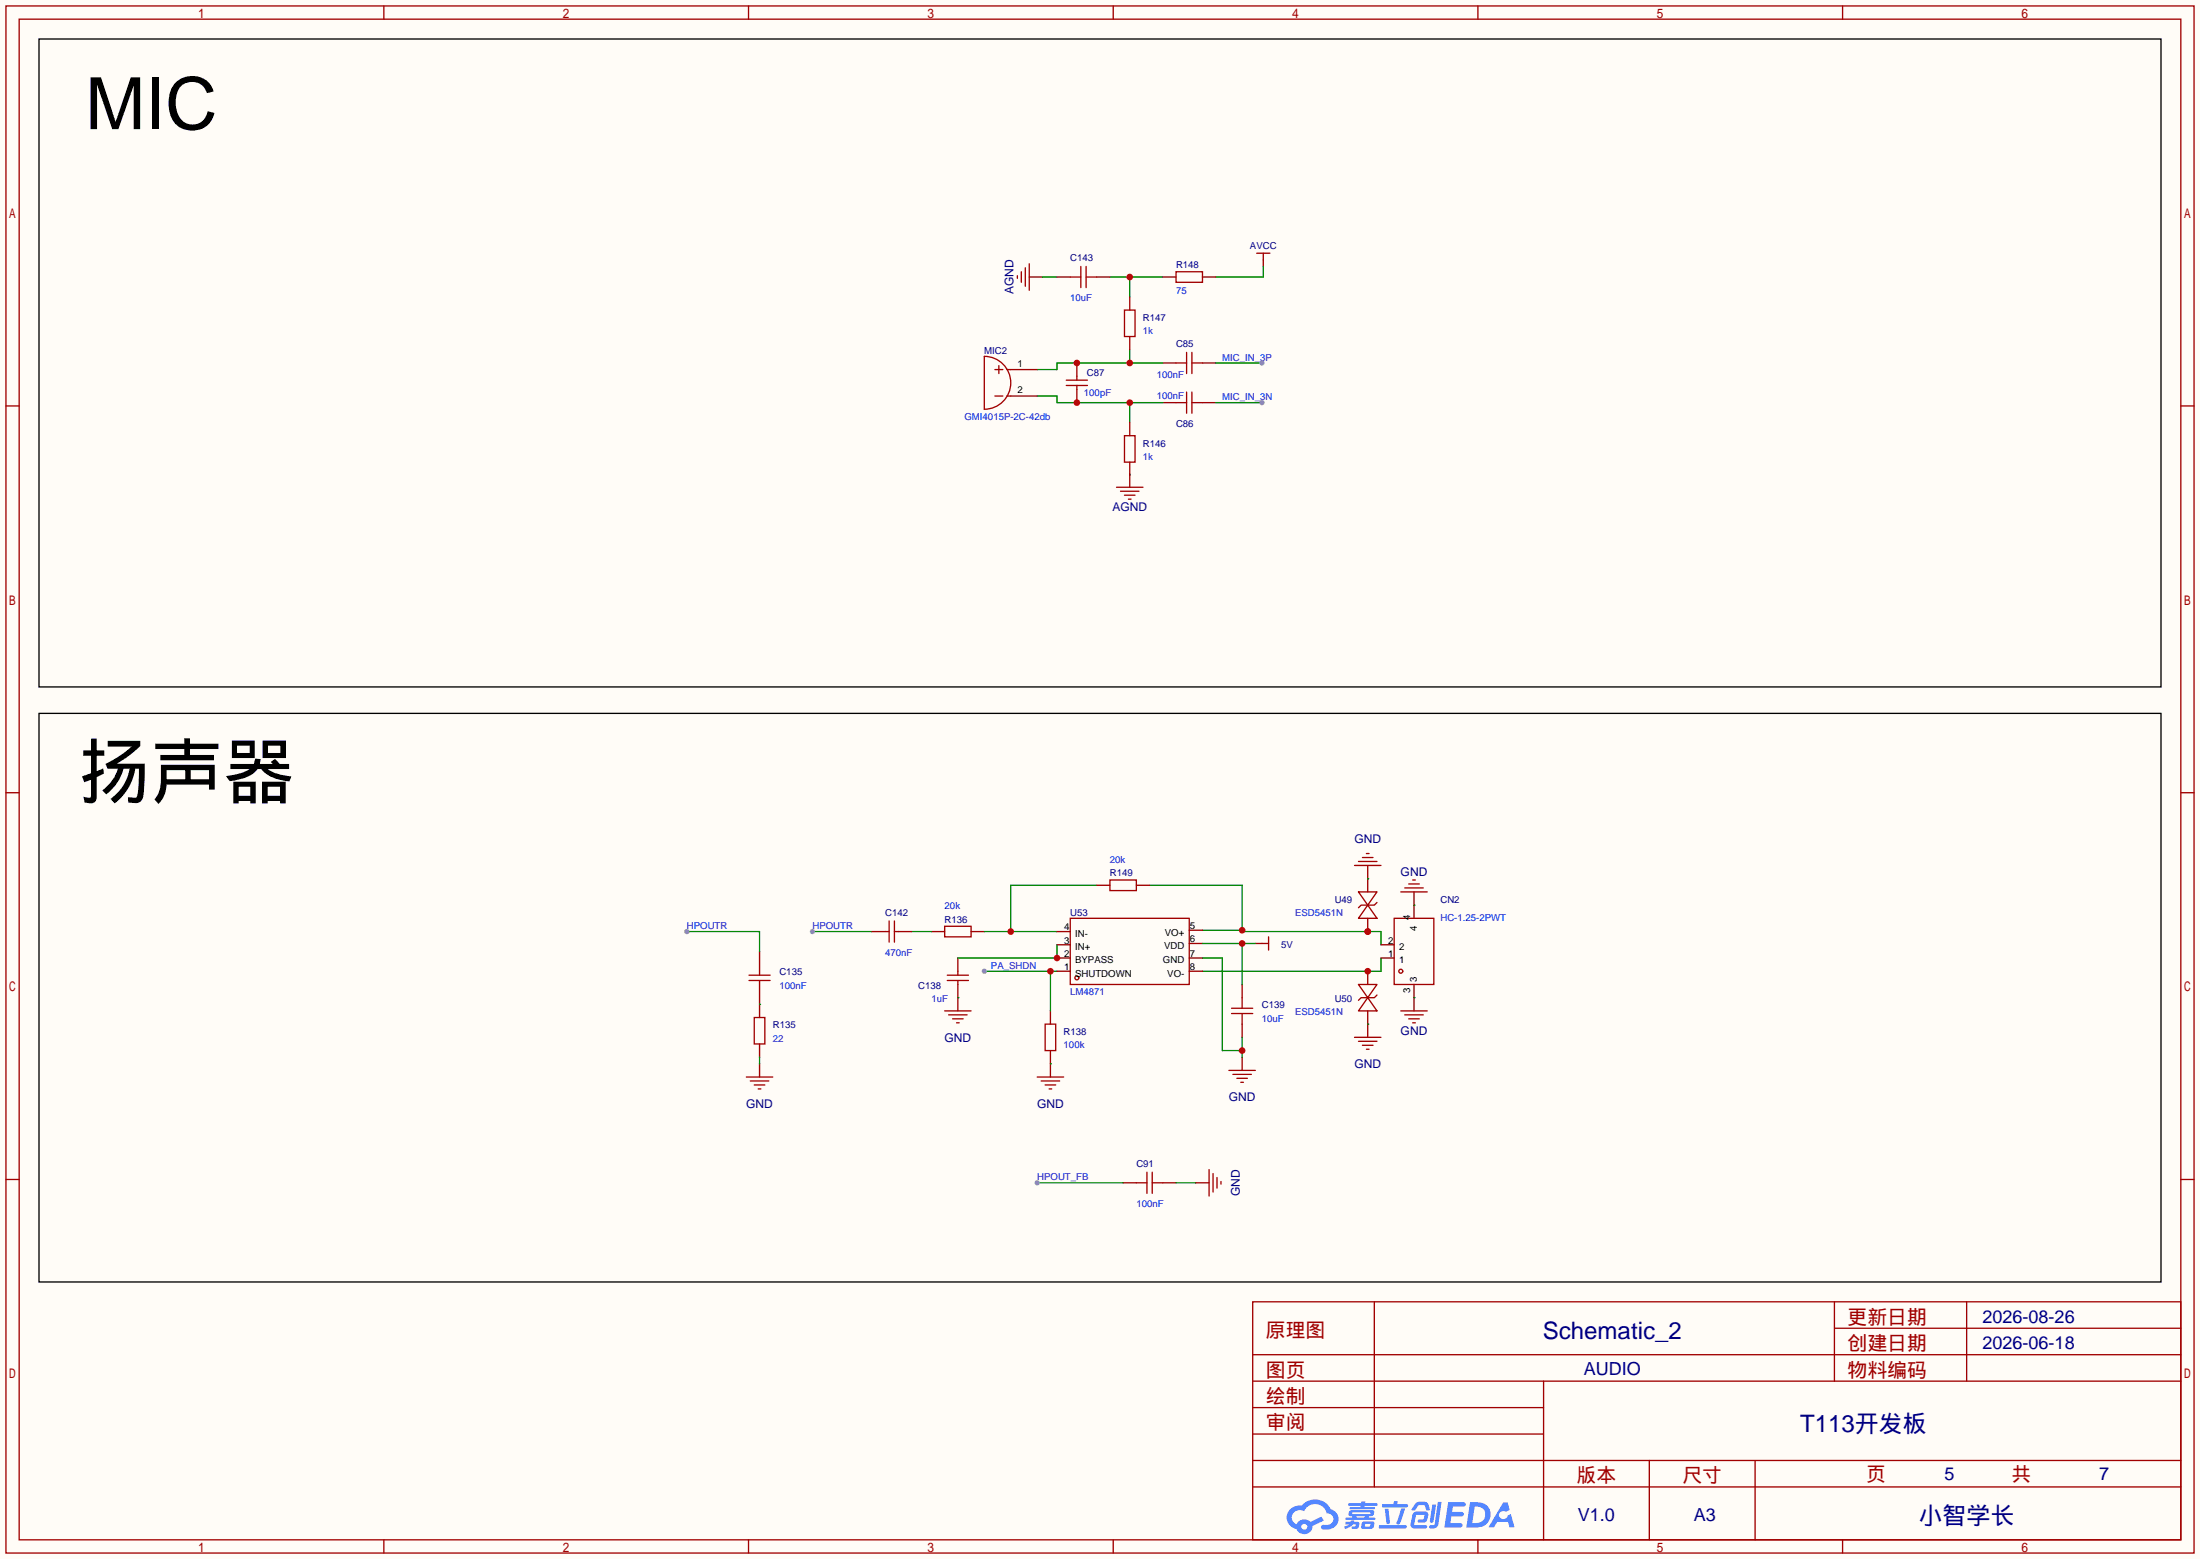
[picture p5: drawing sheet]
<svg xmlns="http://www.w3.org/2000/svg" width="423mm" height="299mm" viewBox="0 0 423 299" stroke-linecap="round" stroke-linejoin="round" font-family="sans-serif">
<path d="M0 0h422.7v299.5h-422.7z" fill="#fffcf7"/>
<g fill="none" stroke="#a10000" stroke-width=".25">
<path d="M1.1 1.1h420.4v297.2h-420.4zM3.7 3.7h415.3v292.1h-415.3zM73.7 1.1v2.6M143.8 1.1v2.6M213.9 1.1v2.6M283.9 1.1v2.6M354 1.1v2.6M1.1 78h2.6M419 78h2.5M1.1 152.3h2.6M419 152.3h2.5M1.1 226.6h2.6"/>
<path d="M419 226.6h2.5M240.7 250.1h178.3v45.7h-178.3zM264 250.1v35.5M352.4 250.1v15.2M352.4 255.1h66.6M377.8 250.1v15.2M240.7 270.4h55.8M240.7 265.3h178.3M240.7 275.5h55.8M240.7 260.2h178.3M296.5 265.3v30.5M73.7 295.8v2.5"/>
<path d="M143.8 295.8v2.5M213.9 295.8v2.5M240.7 285.6h178.3M240.7 280.5h178.3M283.9 295.8v2.5M316.9 280.5v15.3M337.2 280.5v15.3M354 295.8v2.5"/>
</g>
<g fill="#5487ff">
<path d="M278.2 288.5h2.2a.97 .97 0 0 1 1.2 .5 .53 .53 0 0 1-.7 .4h-1.8l-.1 1h1.8a.43 .43 0 0 1 .4 .5 .43 .43 0 0 1-.4 .4h-2l-.2 1.3h1.7a.45 .45 0 0 1 .6 .2 .45 .45 0 0 1-.1 .6h-3.3z"/>
<path d="M288.8 288.6h.8l.4 1.4-.7 .4a.82 .82 0 0 0-1.1 .1 .82 .82 0 0 0 0 1.2 .82 .82 0 0 0 1.2-.1l.3-.5 .6-.3 .7 2.6h-1l-.3-1h-2.1l-.6 1h-1z"/>
<path d="M275.2 289h.7l-.5 3.2a.36 .36 0 0 1-.4 .3 .36 .36 0 0 1-.3-.3z"/>
<path d="M276.2 288.5h.7l-.6 4.3a1.13 1.13 0 0 1-1.7 .6l.1-.4 .8-.1 .1-.1z"/>
<path d="M271.9 288.8l.6-.3h1.1a.77 .77 0 0 1 .8 .5l.3 1-.1 .1h-.6l-.3-.9-.2-.1h-1l-.7 1h-.6v-.2z"/>
<path d="M271.5 290.7l.5-.4h1.7a.66 .66 0 0 1 .6 1l-.1 .4a.81 .81 0 0 1-.9 .8h-.6a.32 .32 0 0 1-.3-.4 .32 .32 0 0 1 .3-.2l.8-.1 .2-.8h-1.7l-.3 1.9 2.2 .1a.32 .32 0 0 1 .3 .3 .32 .32 0 0 1-.4 .3h-2.2l-.5-.3-.1-.5z"/>
<path d="M264.9 293h5.1a.33 .33 0 0 1 .3 .3 .33 .33 0 0 1-.4 .3h-4.9l-.1-.1z"/>
<path d="M269.2 289.8h.7l-.6 2a1.04 1.04 0 0 1-.7 1l-.3-.3z"/>
<path d="M266 289.8h.7l.3 2.6a.34 .34 0 0 1-.3 .4 .34 .34 0 0 1-.3-.3z"/>
<path d="M265.5 288.9h2.2l.2-.5h.6l-.1 .5h1.8a.32 .32 0 0 1 .3 .4 .32 .32 0 0 1-.3 .3h-4.5l-.2-.2z"/>
<path d="M258.5 292.3h1l.1-.2h.6l-.1 .2 .9 .1a.82 .82 0 0 1-.6 1.3h-.7v-.5l.7-.1v-.3h-.5l-.4 .4-1.1 .5-.2-.4 1-.5h-.7z"/>
<path d="M259.1 288.8h2.4l.1-.4h.7l-.1 .4h2.2l.3 .2-.3 .2h-2.2l-.1 .3h1.8l.3 .2-.3 .2h-4.5l-.1-.2v-.2h2.1v-.3h-2.2l-.2-.1z"/>
<path d="M282.4 288.5l-.7 4.9h1.7a2.47 2.47 0 0 0 2.8-1.7 2.47 2.47 0 0 0-1.4-3zM283.3 289.4a1.61 1.61 0 0 1 2.1 1.4 1.61 1.61 0 0 1-1.9 1.8h-.7z"/>
<path d="M259.2 290.3a.55 .55 0 0 0-.1 .7 .55 .55 0 0 0 .7 .2l.1 .3h-1.4v.4h5.5l.2-.1-.2-.3h-1.1l.1-.3a.7 .7 0 0 0 .9-.2 .7 .7 0 0 0-.1-.9h-4.1zM259.8 290.5h3.4l.1 .1-.2 .3h-3.2l-.1-.2zM260.6 291.2h1.6l-.1 .3h-1.5z"/>
<path d="M261.7 292.4a1.05 1.05 0 0 0 0 1.2 2.91 2.91 0 0 0 2.1-.1 .98 .98 0 0 0 .1-1.2l-1.7-.1zM262.3 292.7h.8h.2l-.1 .4-.2 .2-.8-.1z"/>
<path d="M247.9 289.9a2.23 2.23 0 0 0-.6 2.3 2.23 2.23 0 0 0 1.8 1.5 1.58 1.58 0 0 0 1.7 1 1.58 1.58 0 0 0 1.3-1.6l2.2-1-.5-.8-2.1 1a1.65 1.65 0 0 0-2.6 .5 1.45 1.45 0 0 1-.8-2 1.45 1.45 0 0 1 2-.6l.3 .1a2.3 2.3 0 0 1 2.3-1.4 2.3 2.3 0 0 1 2 1.8 1.12 1.12 0 0 1 1.3 1 1.12 1.12 0 0 1-1.1 1.2h-.7a.45 .45 0 0 0-.6 .4 .45 .45 0 0 0 .4 .5 2.21 2.21 0 0 0 2.3-.6 2.21 2.21 0 0 0 .5-2.2 2.13 2.13 0 0 0-1.4-1.1 3.3 3.3 0 0 0-5.5-.7l-1.2 .1zM250 293.3a.6 .6 0 0 1 1.2 0 .6 .6 0 0 1-1.2 0z"/>
</g>
<path d="M206.9 69.7v2.6M206.9 74.8v2.5M223.4 69.7h2.5M223.4 77.3h2.5M231 69.7h2.6M231 77.3h2.6" fill="none" stroke="#870000" stroke-width=".25"/>
<path d="M204.9 74h4M204.9 73h4M206.9 72.3v.7M206.9 74v.8M225.9 69.7h2.1M225.9 77.3h2.1M228 67.7v4.1M228 75.3v4.1M229 69.7h2M229 67.7v4.1M229 75.3v4.1M229 77.3h2" fill="none" stroke="#a10000" stroke-width=".25"/>
<path d="M233.6 77.3h8.8" fill="none" stroke="#008700" stroke-width=".25"/>
<circle cx="242.4" cy="77.3" r=".51" fill="#999"/>
<path d="M242.7 49.9v1.3" fill="none" stroke="#870000" stroke-width=".25"/>
<path d="M241.4 48.6h2.6M242.7 48.6v1.3" fill="none" stroke="#a10000" stroke-width=".25"/>
<path d="M213.2 53.2h10.2M217 53.2v3.8" fill="none" stroke="#008700" stroke-width=".25"/>
<circle cx="217" cy="53.2" r=".63" fill="#c00"/>
<path d="M197.7 53.2h2.6M217 91.1v2.5" fill="none" stroke="#870000" stroke-width=".25"/>
<path d="M195.5 53v.5M196.2 52.2v2M197 51.4v3.6M197.7 50.7v5.1M214.5 93.6h5.1M215.3 94.4h3.5M216 95.1h2.1M216.8 95.9h.5" fill="none" stroke="#a10000" stroke-width=".25"/>
<path d="M199.3 76.1h3.8v1.2h20.3M217 77.3v3.9M217 91.1v.2" fill="none" stroke="#008700" stroke-width=".25"/>
<g fill="#c00">
<circle cx="217" cy="77.3" r=".63"/>
<circle cx="206.9" cy="77.3" r=".63"/>
</g>
<path d="M217 67.2v2.5M223.4 69.7h-20.3v1.3h-3.8" fill="none" stroke="#008700" stroke-width=".25"/>
<g fill="#c00">
<circle cx="217" cy="69.7" r=".63"/>
<circle cx="206.9" cy="69.7" r=".63"/>
</g>
<path d="M242.7 51.2v2h-9.1M199.3 227.2h16.5M225.9 227.2h3.8" fill="none" stroke="#008700" stroke-width=".25"/>
<path d="M215.8 227.2h2.5M223.4 227.2h2.5" fill="none" stroke="#870000" stroke-width=".25"/>
<path d="M218.3 227.2h2M220.3 225.2v4M221.4 225.2v4M221.4 227.2h2" fill="none" stroke="#a10000" stroke-width=".25"/>
<circle cx="199.3" cy="227.2" r=".51" fill="#999"/>
<path d="M143.9 187.3h4.1M143.9 188.3h4.1M144.9 195.5h2v5h-2zM145.9 185.3v2M145.9 188.3v2.1M143.4 206.9h5.1M144.1 207.6h3.6M144.9 208.4h2M145.7 209.2h.5" fill="none" stroke="#a10000" stroke-width=".25"/>
<path d="M145.9 182.8v2.5M145.9 190.4v5.1M145.9 200.5v2.6M145.9 204.3v2.6" fill="none" stroke="#870000" stroke-width=".25"/>
<path d="M132 178.9h13.9v3.9M145.9 192.9h.1" fill="none" stroke="#008700" stroke-width=".25"/>
<circle cx="132" cy="178.9" r=".51" fill="#999"/>
<path d="M181.5 177.9h5.1v2.1h-5.1z" fill="none" stroke="#a10000" stroke-width=".25"/>
<path d="M178.9 178.9h2.6M186.6 178.9h2.5" fill="none" stroke="#870000" stroke-width=".25"/>
<path d="M156.1 178.9h11.4M175.1 178.9h3.8" fill="none" stroke="#008700" stroke-width=".25"/>
<circle cx="156.1" cy="178.9" r=".51" fill="#999"/>
<path d="M189.1 178.9h14M210.7 170.1h-16.5v8.8" fill="none" stroke="#008700" stroke-width=".25"/>
<circle cx="194.2" cy="178.9" r=".63" fill="#c00"/>
<path d="M184 184v2.6M184 189.1v5.1" fill="none" stroke="#870000" stroke-width=".25"/>
<path d="M181.5 194.2h5.1M182 188.3h4.1M182 187.3h4.1M182.2 194.9h3.6M183 195.7h2M183.8 196.5h.5M184 186.6v.7M184 188.3v.8" fill="none" stroke="#a10000" stroke-width=".25"/>
<path d="M220.9 170.1h17.7v8.8h26.7v2.6M231 178.7h7.6M184 191.6h.1M203.1 181.5v2.5h-19.1" fill="none" stroke="#008700" stroke-width=".25"/>
<g fill="#c00">
<circle cx="262.8" cy="178.9" r=".63"/>
<circle cx="238.6" cy="178.7" r=".63"/>
</g>
<path d="M231 184h3.8v17.8h3.8M238.6 199.3v3.8M265.3 184v2.6h-34.3" fill="none" stroke="#008700" stroke-width=".25"/>
<path d="M238.6 189.1v2.5M238.6 196.7v2.6M238.6 203.1v2.5" fill="none" stroke="#870000" stroke-width=".25"/>
<path d="M236.6 194.7h4.1M236.6 193.7h4.1M238.6 191.6v2.1M238.6 194.7v2M236.1 205.6h5.1M236.9 206.4h3.5M237.6 207.1h2M238.4 207.9h.5" fill="none" stroke="#a10000" stroke-width=".25"/>
<circle cx="238.6" cy="201.8" r=".63" fill="#c00"/>
<path d="M201.8 194.2v2.5M241.2 181.2h1.2M201.8 201.8v2.5" fill="none" stroke="#870000" stroke-width=".25"/>
<path d="M243.7 180v2.5M200.8 196.7h2v5.1h-2zM242.4 181.2h1.3" fill="none" stroke="#a10000" stroke-width=".25"/>
<path d="M189.1 186.6h14M201.8 186.6v7.6" fill="none" stroke="#008700" stroke-width=".25"/>
<circle cx="201.8" cy="186.6" r=".63" fill="#c00"/>
<circle cx="189.1" cy="186.6" r=".51" fill="#999"/>
<path d="M262.8 168.8v2.5M262.8 176.4v2.5M201.8 204.3v2.6" fill="none" stroke="#870000" stroke-width=".25"/>
<path d="M261 171.3h3.5l-1.7 2.6zM262.8 173.9l1.7 2.5h-3.5zM264.5 173.4l-.5 .5h-2.5l-.5 .5M199.3 206.9h5M200 207.6h3.6M200.8 208.4h2M201.5 209.2h.6" fill="none" stroke="#a10000" stroke-width=".25"/>
<path d="M201.8 204.3h.1" fill="none" stroke="#008700" stroke-width=".25"/>
<circle cx="262.8" cy="178.9" r=".63" fill="#c00"/>
<path d="M261 189.1h3.5l-1.7 2.5zM262.8 191.6l1.7 2.6h-3.5zM264.5 191.1l-.5 .5h-2.5l-.5 .6" fill="none" stroke="#a10000" stroke-width=".25"/>
<path d="M262.8 186.6v2.5M262.8 194.2v2.5" fill="none" stroke="#870000" stroke-width=".25"/>
<circle cx="262.8" cy="186.6" r=".63" fill="#c00"/>
<g fill="none" stroke="#870000" stroke-width=".25">
<path d="M203.1 53.2h2.5M210.7 53.2h2.5M217 57v2.6M223.4 53.2h2.5M231 53.2h2.6M194.2 71h5.1M194.2 76.1h5.1M217 64.6v2.6M217 81.2v2.5M217 88.8v2.5M167.5 178.9h2.6M172.6 178.9h2.5"/>
<path d="M210.7 170.1h2.5M218.3 170.1h2.6M262.8 166.2v2.6M271.7 171.3v5.1M262.8 196.7v2.6M265.3 184h2.5M265.3 181.5h2.5M271.7 189.1v5.1M229.7 227.2h2.6"/>
</g>
<g fill="none" stroke="#a10000" stroke-width=".25">
<path d="M205.6 53.2h2M207.6 51.2v4M208.7 51.2v4M208.7 53.2h2M216 59.6h2.1v5h-2.1zM225.9 52.2h5.1v2h-5.1zM189.1 68.5a5.1 5.1 0 0 1 5.1 5 5.1 5.1 0 0 1-5.1 5.1zM191.1 76.1h1.6M191.1 71h1.6M191.9 70.2v1.6M193.4 76.1h.8M193.4 71h.8"/>
<path d="M216 83.7h2.1v5.1h-2.1zM170.1 178.9h.7M170.8 176.9v4.1M171.8 176.9v4.1M171.8 178.9h.8M213.2 169h5.1v2.1h-5.1zM260.2 166.2h5.1M261 165.5h3.5M261.7 164.7h2.1M262.5 164h.5M267.8 176.4h7.7v12.7h-7.7zM269.1 171.3h5.1"/>
<path d="M269.9 170.6h3.5M270.6 169.8h2.1M271.4 169h.5M260.2 199.3h5.1M269.1 194.2h5.1M269.9 194.9h3.5M270.6 195.7h2.1M271.4 196.5h.5M261 200h3.5M261.7 200.8h2.1M262.5 201.5h.5M232.3 224.7v5"/>
<path d="M233 225.4v3.6M233.8 226.2v2M234.6 226.9v.6"/>
<circle cx="269.1" cy="186.6" r=".38"/>
</g>
<path d="M200.3 53.2h2.8M233.6 69.7h8.8M262.8 168.8h.1M271.7 173.9h.1M262.8 196.7h.1M271.7 191.6h.1M145.9 203.1v1.2" fill="none" stroke="#008700" stroke-width=".25"/>
<path d="M7.5 7.5h407.7v124.5h-407.7zM7.5 137h407.7v109.3h-407.7z" fill="none" stroke="#000" stroke-width=".25"/>
<circle cx="242.4" cy="69.7" r=".51" fill="#999"/>
<g fill="none" stroke="#a10000" stroke-width=".25">
<path d="M205.6 176.4h22.9v12.7h-22.9z"/>
<circle cx="206.9" cy="187.8" r=".38"/>
</g>
<path d="M203.1 186.6h2.5M203.1 184h2.5" fill="none" stroke="#870000" stroke-width=".25"/>
<circle cx="203.1" cy="184" r=".63" fill="#c00"/>
<path d="M203.1 178.9h2.5M228.5 178.7h2.5M203.1 181.5h2.5M228.5 181.2h2.5M228.5 184h2.5M228.5 186.6h2.5" fill="none" stroke="#870000" stroke-width=".25"/>
<path d="M231 181.2h10.2M238.6 181.2v7.9" fill="none" stroke="#008700" stroke-width=".25"/>
<circle cx="238.6" cy="181.2" r=".63" fill="#c00"/>
<g font-size="13.9">
<text x="16.4" y="24.8">MIC</text>
<text x="15.1" y="153.1">扬声器</text>
</g>
<g font-size="4.6" fill="#000080">
<text x="296.4" y="257.2">Schematic_2</text>
<text x="345.8" y="275">T113开发板</text>
<text x="368.6" y="292.8">小智学长</text>
</g>
<g font-size="3.8" fill="#a00000">
<text x="243.2" y="256.8">原理图</text>
<text x="355" y="254.3">更新日期</text>
<text x="355" y="259.3">创建日期</text>
<text x="243.2" y="269.5">绘制</text>
<text x="243.2" y="264.4">图页</text>
<text x="355" y="264.4">物料编码</text>
<text x="243.2" y="274.6">审阅</text>
<text x="302.9" y="284.7">版本</text>
<text x="323.2" y="284.7">尺寸</text>
<text x="358.5" y="284.5">页</text>
<text x="386.5" y="284.5">共</text>
</g>
<g font-size="3.5" fill="#000080">
<text x="380.9" y="254">2026-08-26</text>
<text x="380.9" y="259.1">2026-06-18</text>
<text x="304.3" y="264.2">AUDIO</text>
<text x="373.6" y="284.3">5</text>
<text x="403.3" y="284.3">7</text>
<text x="303.1" y="292.1">V1.0</text>
<text x="325.4" y="292.1">A3</text>
</g>
<g font-size="2.3" fill="#000080">
<text x="194.7" y="56.5" transform="rotate(-90 194.7 56.5)">AGND</text>
<text x="213.7" y="98.2">AGND</text>
<text x="260.2" y="162">GND</text>
<text x="269.1" y="168.3">GND</text>
<text x="181.5" y="200.1">GND</text>
<text x="269.1" y="198.8">GND</text>
<text x="260.2" y="205.2">GND</text>
<text x="143.4" y="212.8">GND</text>
<text x="199.2" y="212.8">GND</text>
<text x="236.1" y="211.5">GND</text>
<text x="238.2" y="229.8" transform="rotate(-90 238.2 229.8)">GND</text>
</g>
<g font-size="1.8" fill="#000080">
<text x="240.1" y="47.9">AVCC</text>
<text x="205.6" y="50.2">C143</text>
<text x="225.9" y="51.5">R148</text>
<text x="219.6" y="61.6">R147</text>
<text x="189.1" y="68">MIC2</text>
<text x="225.9" y="66.7">C85</text>
<text x="208.8" y="72.3">C87</text>
<text x="225.9" y="82">C86</text>
<text x="219.6" y="85.8">R146</text>
<text x="213.2" y="168.3">R149</text>
<text x="256.4" y="173.4">U49</text>
<text x="276.7" y="173.4">CN2</text>
<text x="170.1" y="175.9">C142</text>
<text x="181.5" y="177.2">R136</text>
<text x="205.6" y="175.9">U53</text>
<text x="246.1" y="182">5V</text>
<text x="149.7" y="187.4">C135</text>
<text x="176.4" y="189.9">C138</text>
<text x="148.5" y="197.5">R135</text>
<text x="242.4" y="193.7">C139</text>
<text x="256.4" y="192.5">U50</text>
<text x="204.3" y="198.8">R138</text>
<text x="218.3" y="224.2">C91</text>
</g>
<g font-size="1.8" fill="#00f">
<text x="205.6" y="57.8">10uF</text>
<text x="225.9" y="56.6">75</text>
<text x="219.6" y="64.2">1k</text>
<text x="234.8" y="69.3">MIC_IN_3P</text>
<text x="208.2" y="76.1">100pF</text>
<text x="222.2" y="72.6">100nF</text>
<text x="222.2" y="76.6">100nF</text>
<text x="234.8" y="76.9">MIC_IN_3N</text>
<text x="185.3" y="80.7">GMI4015P-2C-42db</text>
<text x="219.6" y="88.3">1k</text>
<text x="213.2" y="165.8">20k</text>
<text x="132" y="178.5">HPOUTR</text>
<text x="156.1" y="178.5">HPOUTR</text>
<text x="181.5" y="174.7">20k</text>
<text x="248.8" y="175.9">ESD5451N</text>
<text x="276.7" y="177">HC-1.25-2PWT</text>
<text x="170.1" y="183.6">470nF</text>
<text x="149.7" y="189.9">100nF</text>
<text x="190.4" y="186.1">PA_SHDN</text>
<text x="205.6" y="191.2">LM4871</text>
<text x="178.9" y="192.5">1uF</text>
<text x="242.4" y="196.3">10uF</text>
<text x="248.8" y="195">ESD5451N</text>
<text x="148.5" y="200.1">22</text>
<text x="204.3" y="201.3">100k</text>
<text x="199.3" y="226.7">HPOUT_FB</text>
<text x="218.3" y="231.8">100nF</text>
</g>
<g font-size="1.8">
<text x="195.5" y="70.5">1</text>
<text x="195.5" y="75.6">2</text>
<text x="204.5" y="178.7">4</text>
<text x="206.6" y="180">IN-</text>
<text x="223.8" y="179.7">VO+</text>
<text x="228.6" y="178.5">5</text>
<text x="270.9" y="176.8" transform="rotate(-90 270.9 176.8)">4</text>
<text x="272.2" y="178.9" transform="rotate(-90 272.2 178.9)">4</text>
<text x="204.5" y="183.8">2</text>
<text x="204.5" y="181.3">3</text>
<text x="206.6" y="185.1">BYPASS</text>
<text x="206.6" y="182.5">IN+</text>
<text x="223.4" y="185.1">GND</text>
<text x="223.6" y="182.3">VDD</text>
<text x="228.6" y="181">6</text>
<text x="228.6" y="183.8">7</text>
<text x="266.7" y="183.8">1</text>
<text x="266.7" y="181.3">2</text>
<text x="268.8" y="185.1">1</text>
<text x="268.8" y="182.5">2</text>
<text x="204.5" y="186.3">1</text>
<text x="206.6" y="187.6">SHUTDOWN</text>
<text x="224.3" y="187.6">VO-</text>
<text x="228.6" y="186.3">8</text>
<text x="270.9" y="190.7" transform="rotate(-90 270.9 190.7)">3</text>
<text x="272.2" y="188.6" transform="rotate(-90 272.2 188.6)">3</text>
</g>
</svg>
